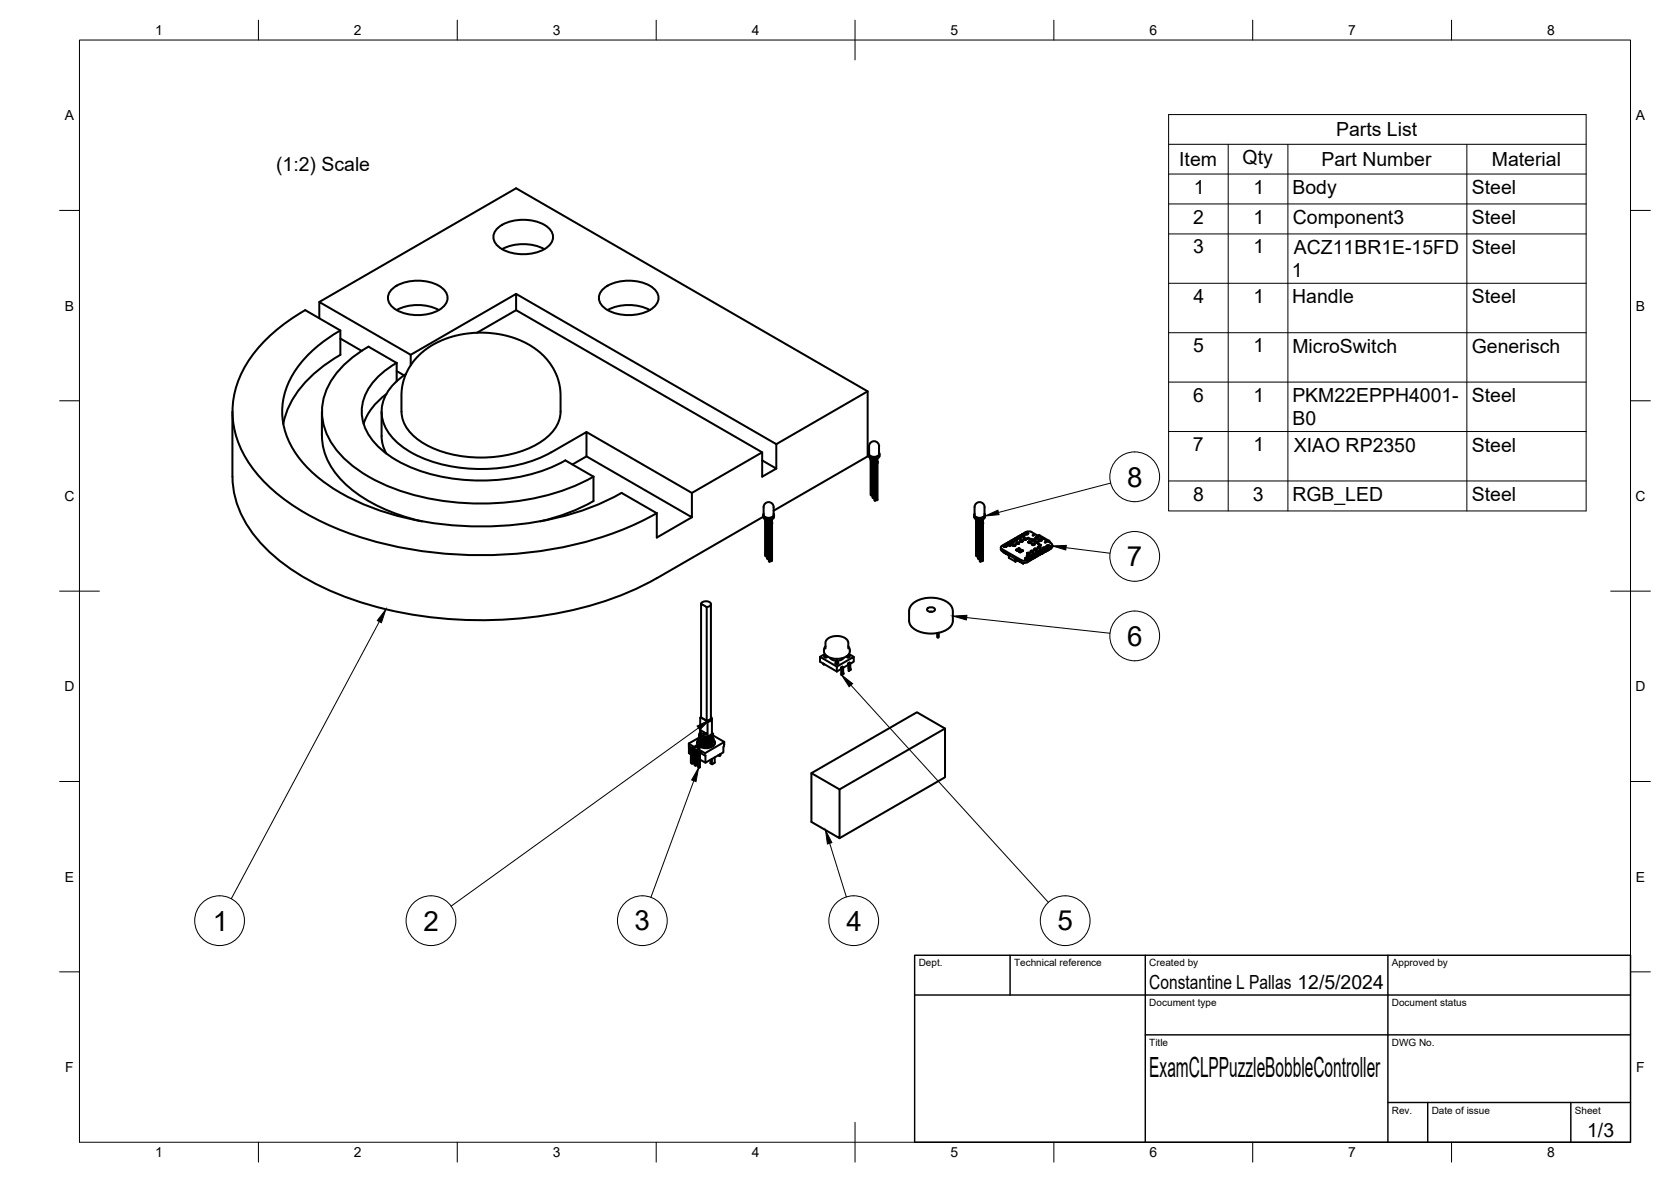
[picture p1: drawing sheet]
<svg xmlns="http://www.w3.org/2000/svg" width="420mm" height="297mm" viewBox="0 0 420 297" stroke-linecap="round" stroke-linejoin="round" font-family="sans-serif">
<!-- layer: Visible -->
<g fill="none" stroke="#000" stroke-width=".51">
<path d="M124.8 57.6a10.6 10.6 0 0 1 10.3-1.9 4.9 4.9 0 0 1 4 3.9 4.2 4.2 0 0 1-3.1 3.4 11.5 11.5 0 0 1-10.5-.9 2.92 2.92 0 0 1-.7-4.5zM80.3 75.9l49.5-28.6 88.4 51v16.4l-23.7 13.6M80.3 80v-4.1l23 13.3v2.6M98.3 72.9a10.6 10.6 0 0 1 10.3-1.9 4.9 4.9 0 0 1 3.9 3.9 4.2 4.2 0 0 1-3 3.4 11.5 11.5 0 0 1-10.6-.9 2.92 2.92 0 0 1-.6-4.5zM99.7 77.9a11.7 11.7 0 0 1 10.6 0M126.3 62.6a11.7 11.7 0 0 1 10.6 0M129.8 77.9v-4l-26.5 15.3M129.8 73.9l65.4 37.7v6.2M151.4 72.9a10.6 10.6 0 0 1 10.2-1.9 4.9 4.9 0 0 1 4 3.9 4.2 4.2 0 0 1-3.1 3.4 11.5 11.5 0 0 1-10.5-.9 2.92 2.92 0 0 1-.6-4.5zM152.8 77.9a11.7 11.7 0 0 1 10.6 0M85.6 89.2v-6.2l-8.8-5.1a37.8 37.8 0 0 0-16.3 16.4 22.2 22.2 0 0 0 2.5 22.7 47.5 47.5 0 0 0 20.2 15.2 101.1 101.1 0 0 0 57.5 5.5 79.8 79.8 0 0 0 24.4-8.8M85.6 85.1l5.4 3.1"/>
<path d="M85.6 83a30.3 30.3 0 0 0-13 13.1 18.1 18.1 0 0 0 3.3 19.9 43.8 43.8 0 0 0 20.4 12.5 81.6 81.6 0 0 0 54.9-2.1l5.1-2.6M85.6 89.2a29.4 29.4 0 0 0-13.7 14.7l-.7 2.6M97.2 99a15.4 15.4 0 0 0-5.8 7.5M99.7 91.2l-7-4.1a23.3 23.3 0 0 0-10.9 11.5 14.9 14.9 0 0 0 3.9 15.8 40.5 40.5 0 0 0 20.2 10.4 65.2 65.2 0 0 0 39.2-3l4.1-2M99.7 91.2v4.6M99.7 93.2l1.9 1.1M99.7 91.2a16.3 16.3 0 0 0-8.5 10.1 11.7 11.7 0 0 0 3.9 10.9 34.6 34.6 0 0 0 20.4 8.3 46 46 0 0 0 26.7-4.8M102.1 94a11.7 11.7 0 0 0-6.2 9.6 11.9 11.9 0 0 0 6.4 9.4 38.2 38.2 0 0 0 25.9 4.2 32 32 0 0 0 10.4-3.6M105.3 89.4l1.3-1.2 2.3-1.6 2.3-1.1 3.2-1.1 2.7-.5 3.3-.3 4.4 .3 2.7 .5 3.2 1.1 2.5 1.2 2.6 1.9 1.5 1.4 1.4 2 1.1 2 .9 2.6 .2 2.6a19 19 0 0 1-.4 6.6 13.7 13.7 0 0 1-8.4 7.2 31.7 31.7 0 0 1-25.3-1.4 10 10 0 0 1-5.8-8.2v-4.9l.4-2.7 1.4-3.2 1.1-1.7zM120 83.6l9.8-5.7 61.8 35.8v6.1l3.6-2-3.6-2.1M218.2 98.3l-23 13.3M58.4 103.4v16.4"/>
<path d="M58.5 119.8a25.5 25.5 0 0 0 8 17.7 61.1 61.1 0 0 0 27.5 14.8 103.1 103.1 0 0 0 61.5-2.5 67.8 67.8 0 0 0 9.6-4.5M80.9 103.4a26 26 0 0 0 .8 10.6 23.6 23.6 0 0 0 11.7 12.3 49.7 49.7 0 0 0 12.7 4.7M95.9 103.4l.1 6.8 .3 1.9 .9 1.9M138.6 113.7l8.9-5.1v6.1l-3.6 2M142.2 115.7l7 4.1v6.1a49 49 0 0 1-13.3 5.1M147.5 108.6l26.5 15.3v6.1l-26.5-15.3M191.6 113.7l-17.6 10.2M218.4 114.1v.5M218.5 113.8l-.1 .2a1.5 1.5 0 0 0 1.4 .9 1.5 1.5 0 0 0 1.3-.9l-.1-.2M218.9 115.2v9.2l.2 .1v-9.2M219 111.1a1.24 1.24 0 0 1 1.4-.1 1.24 1.24 0 0 1 .6 1.1v2a1.45 1.45 0 0 1-2.5 0l.1-2.4zM219.1 115.3h.1"/>
<path d="M219.2 115.3h-.1M219.3 115.6v8.8l-.2 .1M219.3 115.3l-.2 .3M219.4 115.3v9.8l.1 .1v-9.6l.3-.1M219.4 115.4l-.1 .1M219.5 115.4v.2l.2-.1M219.7 115.4l.1 .4-.2 .1M219.7 115.8v9.3l-.2 .1M219.8 116h.1M219.8 115.7v.3M219.8 115.4v.3M219.8 115.7h.1"/>
<path d="M220 115.4v.5l.2-.2M220 115.9v9.9l-.2-.1v-9.7M220.2 115.3v.8l-.2 .1M220.2 116.1v9.6l-.2 .1M220.2 116.3h.1M220.2 115.8l-.2 .1M220.3 116l-.1 .3M220.3 115.3v.7M220.3 116h-.1M220.5 115.3v.8l.1-.1M220.5 116.1v9.6l-.2-.1v-9.3M220.6 115.2l.1 1.1-.2 .1"/>
<path d="M220.6 116.4v9.2l-.1 .1M220.7 116l-.2 .1M221.1 114.1a1.37 1.37 0 0 1-.7 1.2 1.37 1.37 0 0 1-1.4-.1l-.6-.6M156.3 123.9l8.8 5.1v6.1l8.9-5.1M191.9 129.4v.5M192 127.5v1.9a1.45 1.45 0 0 0 2.5 0v-1.9M192 127.4a1.26 1.26 0 0 1 1.3-1.2 1.26 1.26 0 0 1 1.2 1.2M192 129.1l-.1 .2a1.5 1.5 0 0 0 1.4 .9 1.5 1.5 0 0 0 1.3-.9l-.1-.2M192.3 130.5h.1M192.4 130.5v9.2l.2 .1v-9.2M192.6 130.6h.1M192.7 130.6h-.1"/>
<path d="M192.7 130.9v8.8l-.1 .1M192.8 130.6l-.2 .4M192.8 130.7v9.7l.2 .1v-9.6M192.8 130.7v.1M193 130.7v.2l.2-.1-.1 .1M193.2 130.7l.1 .4M193.2 131.2v9.2l-.2 .1M193.3 131.1l-.2 .1M193.3 130.7v10.4l.2 .1v-10M193.3 131h.1M193.5 130.7v.5l.2-.2M193.7 130.7v.7l-.2 .1"/>
<path d="M193.7 131.4v9.7l-.2 .1M193.7 131.1l-.2 .1M193.8 130.6v10.3l.2 .1v-9.6M193.8 131.3h-.1M194 130.6v.8l.1-.1M194.1 130.5l.1 1.1-.2 .1M194.1 131.7v9.2l-.1 .1M194.2 131.3l-.2 .2M194.6 129.9a1.57 1.57 0 0 1-2.7 0l-26.8 15.4M194.6 129.4v.5M244.9 129.4v.5M244.9 129.9a1.57 1.57 0 0 0 2.8 0"/>
<path d="M245 127.5v1.9a1.45 1.45 0 0 0 2.6 0l-.1-1.9M245 127.4a1.26 1.26 0 0 1 1.3-1.2 1.26 1.26 0 0 1 1.3 1.2M245.1 129.1l-.2 .2a1.5 1.5 0 0 0 1.4 .9 1.5 1.5 0 0 0 1.4-.9l-.2-.2M245.4 130.8h.1M245.4 130.5v.3M245.6 130.6h.1M245.6 130.6v9.2l-.2-.1v-8.9M245.8 130.9v8.8l-.2 .1M245.8 130.6l-.1 .4M245.9 130.7v9.7l.2 .1v-9.6M245.9 130.7v.1M246.1 130.7v.2l.1-.1"/>
<path d="M246.2 130.7l.1 .4-.2 .1M246.2 131.2v9.2l-.1 .1M246.3 130.8l-.2 .1M246.3 130.7v10.4l.2 .1v-10M246.3 131h.1M246.5 130.7v.5l.2-.2-.1 .2M246.7 130.7v.7l-.1 .1M246.7 131.4v9.7l-.2 .1M246.8 131.6h.1M246.8 131.3v.3M246.8 130.6v.7M246.8 131.3h.1"/>
<path d="M247 130.6v.8l.2-.1M247 131.4v9.6l-.2-.1v-9.3M247.2 130.5v1.1l-.2 .1M247.2 131.7v9.2l-.2 .1M247.2 131.3l-.2 .2M247.7 129.4v.5M251.7 138.1l.2 .3M251.7 137.6v.5M251.9 138.5l5 2.8M251.9 138l5 2.8M252.4 136.9l-.4 .3M252.4 137.1l.1-.3 .5 .3"/>
<path d="M252.5 137.3h.1M252.6 137.2v.1M252.6 137.2h.2M252.8 137.2v.1h-.2M252.8 137.2v.2l-.2-.1M252.9 137.3h-.3M253 137.1l.1 .2-.3 .2-.9-.3-.2 .4 .2 .3M253 137.1l.1 .2M253 136.6h-.1M253.2 139.2l-1-.6 .9 .7M253.3 136.4l.6 .2M253.3 136.4v.2"/>
<path d="M253.3 136.4l-.2 .1M253.5 136.7h.3l-.3 .1zM253.7 139.5l-.6-.3 .6 .3v.6M253.9 136.6h.1M253.9 136.6l.1 .2-.3 .1-.8-.3-.4 .2 .5 .3M253.9 136.6l.1 .1M254 136.9l.3 .1-.5 .2 .2-.2M254.1 135.9l.2-.1 .5 .3M254.1 135.9v.1M254.2 135.9l-.4 .2M254.4 136.1l.3 .1-.3 .1zM254.6 137l.5-.2 .2 .3-.4 .1z"/>
<path d="M254.8 136.1l.1 .2-.3 .1-.8-.3-.4 .2 .5 .3M254.8 136.1l.1 .1M255.1 135.4l.6 .2M255.1 135.4v.1M255.1 135.4l-.4 .2M255.1 135.9l-.4-.3-.4 .2 .5 .3M255.3 135.6l.3 .1-.3 .1zM255.5 136.4l.5-.1 .3 .3-.5 .1zM255.7 135.6h.1M255.8 135.7l-.1-.1v.3h-.5M255.9 135l.2-.2 .5 .3M256 134.9l-.4 .2"/>
<path d="M256.1 137.8h.2M256.1 137.8l-.6 .4 .3 .2 .7-.4M256.2 135.1l.3 .1-.3 .1zM256.2 138.6l.2 .2M256.3 137.8l.2 .1M256.4 138.8h.2M256.4 135.9l.5-.1 .3 .2-.5 .2zM256.5 137.9v.1M256.6 135l.1 .3-.3 .1-.8-.3-.4 .2 .5 .3M256.6 135l.1 .2M256.6 134.5l-.1 .1M256.8 138.2l-.6 .4"/>
<path d="M256.8 138.2l.4 .2M256.9 134.3l-.3 .2M256.9 134.4l.6 .1M256.9 134.4v.1M257.1 134.6l.3 .1h-.3zM257.2 138.4l-.6 .4M257.2 138.3v.1M257.3 135.4l.5-.1 .3 .2-.5 .2zM257.5 134.5h.1M257.5 134.5l.1 .2-.3 .2-.8-.3-.4 .2 .5 .3M257.5 134.5l.1 .2M257.7 134l.2-.3 .5 .3-.5-.3 .4-.1 1.1 .1 4.9 2.8"/>
<path d="M257.8 133.8l-.4 .3M258 134.1l.3 .1h-.3zM258.2 135.3l.5-.1-.4 .3M258.2 135.3l.2 .1M258.2 139.1l.5-.2 .2 .3-.4 .1zM258.5 134.1l-.1-.1 .1 .2-.3 .2-.8-.3-.4 .2 .5 .2M258.5 136.3l.4-.3 .4 .3M258.5 136.2l.5-.1 .3 .2-.5 .2zM258.6 135.3l-.2 .1M258.6 139.6l-.2-.1-.3 .2 .5-.1M258.9 139.8h.3l-.3 .1zM259 135.4l.3 .1-.2 .1z"/>
<path d="M259.1 138.5l.5-.1 .3 .2-.5 .2zM259.2 139.7l.5 .3-.2 .1M259.3 139.7h-.6v.3M259.3 139.7l-.5-.1-.2 .2M259.4 136.8l.4-.2 .4 .2M259.4 135.8l.4-.3 .4 .3M259.4 135.7l.5-.2 .3 .3-.5 .2zM259.4 136.7l.5-.1 .3 .3-.5 .1zM259.7 134.5l.2 .1M259.8 139.3h.3l-.3 .1zM260 134.3h.2l-.4 .3M260 134.3l-.3 .2"/>
<path d="M260 134.4l-.1 .1M260 138l.5-.1 .3 .2-.5 .1zM260.1 134.4h-.1M260.1 139.2l.5 .3h-.2M260.1 139.2l-.6 .1 .6 .4-.4 .3-.5-.3M260.1 139.2l-.4-.1-.2 .2M260.2 139.7a.81 .81 0 0 1-.7 .9v-.5M260.2 139.7h-.1M260.3 135.2l.4-.2 .4 .2M260.3 136.3l.4-.3 .4 .3M260.3 135.2l.5-.2 .3 .3-.5 .1zM260.3 136.2l.5-.1 .3 .2-.5 .2z"/>
<path d="M260.4 138.8l.2-.2h.4l-.5 .1v.3M260.5 139.5l-.3 .2M260.5 139l.5 .2-.4 .3-.5-.3M260.7 138.7l.3 .1-.3 .1zM260.9 137.5l.5-.2 .3 .3-.5 .1zM260.9 134.6l.5-.1 2.5 1.5 .2 .4M261.1 136.6l.2 .1-.1 .1zM261.1 139.2v.4l-.7 .4v-.5M261.1 139.2h-.1M261.1 139.5h.3M261.2 135.8l.4-.3 .4 .3M261.2 135.7l.5-.2 .3 .3-.5 .2z"/>
<path d="M261.3 138.3l.2-.2h.4l-.6 .1 .6 .5-.4 .2-.5-.3 .5 .3-.2 .6M261.4 139l-.3 .1M261.6 137l-.1 .1M261.6 138.2l.3 .1-.3 .1zM261.6 137v.1M261.7 137l-.3 .2M261.7 137v-.1l-.5 .3h.2M262 138.6a.81 .81 0 0 1-.7 .9M262 138.6l-.1 .1M262 139h.3M262.2 138.5v.5M262.3 138.5l-.3 .1"/>
<path d="M262.4 138.9l-.2 .1M262.4 138.9h.1M262.5 137.7l.3 .1-.3 .1zM262.8 138.2l.1-.1v.5l-.5 .3M262.8 137.6l.5 .3-.2 .1M262.8 137.6l-.6 .1 .6 .5-.4 .2-.5-.3 .5 .3-.2 .1M262.8 137.6h-.4l-.2 .2M262.9 138.5h.2M263 136.1l-.3 .2M263.1 136.1h.1l-.4 .3-.1-.2M263.1 136.2l-.1 .1M263.1 137.3l.2-.2h.4l-.6 .1 .6 .5-.4 .2-.5-.3"/>
<path d="M263.1 136.2h.1M263.1 138l-.2 .1M263.1 138v.5M263.3 137.3h.3M263.3 137.3h.4M263.6 137.2l-.3 .1M263.6 137.2v.1M263.6 137.2l-.3 .1h.3M263.8 137.6a.81 .81 0 0 1-.7 .9M263.8 137.6l-.1 .1M263.8 138h.2M264.1 137.4l-.3 .2"/>
<path d="M264.3 137.3l-.6-.2 .5 .3-.2 .1v.5l.3-.2M264.3 136.5l.3 .4-.3 .4M264.6 136.9v.7l-.3 .2M176.3 151.7a1.52 1.52 0 0 1 2.5 .1 .98 .98 0 0 1-1.1 .7M176.3 151.7l1.4 .9v28.5l-1.4-.8zM178.8 151.8v28.6a1.02 1.02 0 0 1-1.1 .7M228.6 156a3.4 3.4 0 0 0 2.7 2.8 7.4 7.4 0 0 0 7.9-1.7l.4-1.1v-2.5l-.3-1.1-.8-.9-1-.6-2.5-.7-2.9 .2-1.4 .5-1.2 .8-.9 1.3v3M233.2 153l.9-.4a.73 .73 0 0 1 .9 .8l-.9 .4a.73 .73 0 0 1-.9-.8zM233.9 153.7h.4M236.1 159v1.1l-.2 .2-.3-.2v-1M253.7 140.1l1.6 1M255.2 140.4l.1 .7 .1-.6"/>
<path d="M255.3 140.4v.7M255.8 140.9l-.4 .2M256.6 141.2l-1-.6 .9 .6M257.2 141.4l.1 .2M257.2 141.6l-.6-.4 .7 .4M257.3 141.5v.1M257.3 141.5h.2h-.2M257.3 141.5h.1M257.4 141.5h-.1M257.7 140.4l.2-.2h.4l-.6 .1 .6 .5-.7 .2-.7-.2M258 140.3l.3 .1-.3 .1zM258.4 140.7v.5l-.2 .1-.6 .2-.7-.2"/>
<path d="M258.4 140.7l-.1 .1M258.4 141.1h.3M258.7 140.6l-.3 .1M258.7 140l.5 .3-.4 .2-.5-.3 .5 .3-.1 .1M259.2 140.3l.1-.1v.5l-.6 .4v-.5M259.3 140.5h.3M259.6 140.1l-.3 .1M260.2 140h.3M206.2 165.1l4.2 2.4M206.9 166.7l.3 .3M207.1 166.8l.1 .2 .1-.1M207.4 164.4l-1.2 .7v1.2l4.2 2.4"/>
<path d="M207.4 164.8l-.1 .1a.34 .34 0 0 0 .3 .4 .34 .34 0 0 0 .4-.4M207.6 162.4l-.4 .7a1.91 1.91 0 0 0 1.8 2.3 4.1 4.1 0 0 0 4.6-1.3l.1-1-.4-.7M207.6 163v-1.6l.3-.7 .9-.6 1.2-.3 1.8 .2 1.1 .7 .4 .7v1.6M207.7 164.7l-.3 .1v.1h.5M208.7 165.3a2.27 2.27 0 0 0 3.4 0M208.8 165.3v.1M210.2 166.4l-.1 .1a.32 .32 0 0 0 .4 .4 .32 .32 0 0 0 .1-.5M210.2 166.4l.5 .1-.5 .1zM210.3 165.6h.2M211.5 167.7l.3-.2 .2 .2 .1 1.6-.5 .4zM211.5 168.1l-1.1 .6M211.6 167.9v1.2"/>
<path d="M211.8 168.2v.4M211.9 168.1l-.1 .1M211.9 168.1l-.1 .5M212 168.9l-.4 .2 .2 .4M212 167.7l-.4 .2-.1-.2M212 165.3v.1M212.1 169.3l-.5 .4M213.2 164.7l.3 .1v.1h-.5M213.3 166.7l.1 .2 .2 1.5-.2 .2zM213.3 166.7l.3-.2 .2 .2-.4 .2M213.3 167.1l-1.3 .7M213.4 168.1l.4-.2 .1 .3"/>
<path d="M213.5 164.4l1.2 .7M213.5 164.8l.1 .1a.34 .34 0 0 1-.3 .4 .34 .34 0 0 1-.4-.4M213.6 168.4l.3-.2-.5 .4M213.7 167.1h-.1M213.7 167.1l-.1 .4v-.4M213.8 166.8l.9-.5v-1.2l-4.3 2.4v1.2M213.8 166.7v1.2M173.2 186.9v.6M173.2 187.5v1.8l.5 .3M173.2 187.5l.7 .4M174.2 187.8l-.5 .5M174.2 191.8l-.2 .1"/>
<path d="M174.2 189.9l.4 .2M174.3 191.7l-.1 .1M174.4 188.2l.4 .2M174.5 188l-.4 .5-.1 3.4-.3-.3v-3.3M174.5 188.2l-.2 .2-.1 3.3M174.9 187.5l.3-.2 .7 .4M175 188.3l-.4 .5v3.3l.2 .3 .2-.1-.1-3.3 .5-.5M175.1 192.3l-.2 .1M175.1 190.4l.4 .2M175.2 188.8l-.1 3.5M175.3 186.5a1.53 1.53 0 0 0 1.6 1.5h.6a1.89 1.89 0 0 0 2.3-1.5M175.3 188.8l.4 .1"/>
<path d="M175.4 188.7l-.2 .1M175.5 189.3v3.3M175.6 187.9l.3-.2v.4l-.3 .2M175.8 184.9l.1 .4 .3 .4 1.4 .3 1.3-.5 .3-.8 2.9 1.7M175.8 185.4l-2.6 1.5 1.7 1v-.4l.7 .4v.4l1.7 .9 4.8-2.8M175.8 184.7v.1M175.8 185v.1M175.8 185.4h.1M175.8 185.6v.1M175.8 185.7a.96 .96 0 0 0-.5 1 .96 .96 0 0 0 .7 .8 2.99 2.99 0 0 0 3.7-.7l-.1-.8-.4-.3-.2 .7-1.3 .5-1.4-.3-.4-.4-.1-.4M175.9 188.8l-.4 .5M175.9 186.9l1 .6"/>
<path d="M176 192.8l-.2 .1M176 184.1l-.1 .2 .1 .5 1 .5M176 190.9l1.4 .8M176.1 180.4l.2-.1 1.4 .8 .2 .4v3l-1.8-1zM176.1 183.5a1.27 1.27 0 0 0 1.8 1M176.1 184.9l.4 .4 .8 .1 1.4-.3M176.2 186.3h.1M176.2 185.9v.1M176.3 189l-.5 .6v3.3l-.3-.3M176.3 189.2l-.3 .2v3.4M176.3 180.1l-.2 .3M176.4 186.1l.8 .2 1.3-.2"/>
<path d="M176.4 185.5l.8 .2 1.3-.2M176.6 186.7v.1M176.6 185.5h.1M176.6 186.4v.1M178.2 185.3h.1M178.3 186.7v.1M178.3 185.5h.1M178.3 186.4h.1M178.3 186.1h.1M178.5 187l-.8 .2-1.3-.2M178.5 186.7l-.8 .3-1.3-.3M178.5 186.4l-1 .3-1.1-.3"/>
<path d="M178.5 185.8l-.9 .2-1.2-.2M178.6 190.9l.1 .9M178.7 185.1l-.6 .2h-1.1M178.7 191.8l.3 .3M178.8 186.8h.1M178.8 180.1a.81 .81 0 0 1 0 1 .81 .81 0 0 1-.9 .3M178.8 186.5h.1M179 184.1l.2 .4-.1 .5-.5 .4-.9 .2h-.8l-.8-.3-.3-.4 .1-.5M179 184.1v.6l-.3 .4M179 180.6v3.6a1.73 1.73 0 0 1-3 0v-.5M179 190.7v1.3l.6-.3M179.2 186.3l-.2 .7-1.3 .5-1.3-.2-.5-.4-.1-.4"/>
<path d="M179.2 185v.5l-.4 .4-1.1 .4-1.4-.3-.4-.4-.1-.4M179.2 185.4l-.3 .7-1.3 .5-1.4-.3-.3-.3-.1-.5M179.2 186v.4l-.3 .4-1.4 .4-1.3-.3-.3-.4-.1-.4M179.2 186.4l-.1 .5-.5 .4-.8 .2h-.9M179.2 186.1l-.1 .4-.5 .5-1.1 .2-1.2-.2-.5-.7M179.2 185.9l-.4 .6-1.1 .4-1.3-.2-.5-.4-.1-.3M179.2 185.5l-.3 .7-1.3 .4-1.2-.2-.5-.3-.1-.4M179.2 185.3l-.4 .6-1.1 .4-1.3-.2-.5-.4-.1-.3M179.2 184.9l-.3 .7-1.3 .4-1.3-.2-.5-.7M179.2 184.6l-.4 .7-1.1 .4-1.3-.2-.5-.3-.1-.4M179.2 186.1h.1M179.7 190.3l-.1 1.4"/>
<path d="M180.7 189.8l.1 .2 .2-.1M181 189.6v.3M181.1 189.9l-.2 .1M181.1 189.5v.4M182.1 186.5l-.2 2.6-4.5 2.6v-1.9l-1.2-.5M204 194.3l7.1 4.1M237.6 183.1l-26.5 15.3v12.2l-7.1-4v-12.3l26.5-15.3 7.1 4.1v12.2l-26.5 15.3"/>
</g>
<g fill="#000">
<circle cx="218.9" cy="115.2" r=".25"/>
<circle cx="192.4" cy="130.5" r=".25"/>
<circle cx="245.4" cy="130.5" r=".25"/>
<circle cx="252.5" cy="137.3" r=".25"/>
<circle cx="252.5" cy="136.8" r=".25"/>
<circle cx="252.6" cy="137.2" r=".25"/>
<circle cx="252.6" cy="137.3" r=".25"/>
<circle cx="252.6" cy="137.4" r=".25"/>
<circle cx="252.8" cy="137.4" r=".25"/>
<circle cx="252.8" cy="137.2" r=".25"/>
<circle cx="252.8" cy="137.3" r=".25"/>
<circle cx="252.9" cy="137.3" r=".25"/>
<circle cx="253" cy="137.1" r=".25"/>
<circle cx="253.4" cy="136.3" r=".25"/>
<circle cx="254.3" cy="135.8" r=".25"/>
<circle cx="254.8" cy="136.1" r=".25"/>
<circle cx="255.2" cy="135.3" r=".25"/>
<circle cx="256.1" cy="134.8" r=".25"/>
<circle cx="256.6" cy="135.1" r=".25"/>
<circle cx="257" cy="134.3" r=".25"/>
<circle cx="257.9" cy="133.7" r=".25"/>
<circle cx="258.4" cy="134" r=".25"/>
<circle cx="259.2" cy="139.7" r=".25"/>
<circle cx="259.7" cy="140" r=".25"/>
<circle cx="260.1" cy="139.7" r=".25"/>
<circle cx="260.1" cy="139.2" r=".25"/>
<circle cx="260.6" cy="139.5" r=".25"/>
<circle cx="261" cy="139.2" r=".25"/>
<circle cx="261" cy="138.6" r=".25"/>
<circle cx="261.5" cy="138.9" r=".25"/>
<circle cx="261.9" cy="139.2" r=".25"/>
<circle cx="261.9" cy="138.7" r=".25"/>
<circle cx="261.9" cy="138.1" r=".25"/>
<circle cx="262.4" cy="138.4" r=".25"/>
<circle cx="262.8" cy="138.2" r=".25"/>
<circle cx="262.8" cy="138.7" r=".25"/>
<circle cx="262.8" cy="137.6" r=".25"/>
<circle cx="263.3" cy="137.3" r=".25"/>
<circle cx="263.3" cy="137.9" r=".25"/>
<circle cx="263.3" cy="138.4" r=".25"/>
<circle cx="263.3" cy="137.2" r=".25"/>
<circle cx="263.4" cy="137.4" r=".25"/>
<circle cx="263.5" cy="137.4" r=".25"/>
<circle cx="263.6" cy="137.3" r=".25"/>
<circle cx="263.6" cy="137.2" r=".25"/>
<circle cx="263.7" cy="138.2" r=".25"/>
<circle cx="263.7" cy="137.7" r=".25"/>
<circle cx="263.7" cy="137.3" r=".25"/>
<circle cx="263.7" cy="137.1" r=".25"/>
<circle cx="264.2" cy="137.4" r=".25"/>
<circle cx="258.3" cy="140.8" r=".25"/>
<circle cx="258.3" cy="140.2" r=".25"/>
<circle cx="258.8" cy="140.5" r=".25"/>
<circle cx="259.2" cy="140.3" r=".25"/>
<circle cx="175.8" cy="184.9" r=".25"/>
<circle cx="175.8" cy="186.5" r=".25"/>
<circle cx="176.2" cy="186.6" r=".25"/>
<circle cx="176.3" cy="185.1" r=".25"/>
<circle cx="176.4" cy="185.2" r=".25"/>
<circle cx="176.5" cy="185.8" r=".25"/>
<circle cx="176.5" cy="185.9" r=".25"/>
<circle cx="176.6" cy="186.1" r=".25"/>
<circle cx="176.7" cy="185.3" r=".25"/>
<circle cx="177.2" cy="185.4" r=".25"/>
<circle cx="178.4" cy="185.2" r=".25"/>
<circle cx="178.4" cy="185.5" r=".25"/>
<circle cx="178.8" cy="186.2" r=".25"/>
<circle cx="178.8" cy="185.9" r=".25"/>
<circle cx="178.8" cy="185.6" r=".25"/>
<circle cx="178.9" cy="184.9" r=".25"/>
<circle cx="179" cy="184.8" r=".25"/>
<circle cx="179" cy="184.7" r=".25"/>
<circle cx="179.1" cy="184.5" r=".25"/>
<circle cx="179.2" cy="185" r=".25"/>
<circle cx="179.2" cy="186.3" r=".25"/>
<circle cx="179.2" cy="185.6" r=".25"/>
<circle cx="179.2" cy="186.4" r=".25"/>
</g>
<!-- layer: BORDER -->
<g fill="none" stroke="#000" stroke-width=".25">
<path d="M20 10.1h390v276.9h-390zM65 5.1v5M115 5.1v5M165 5.1v5M215 5.1v10M265 5.1v5M315 5.1v5M365 5.1v5M15 52.9h5M410 52.9h5M15 100.7h5M410 100.7h5"/>
<path d="M15 148.6h10M405 148.6h10M15 196.4h5M410 196.4h5M15 244.2h5M410 244.2h5M65 287v5M115 287v5M165 287v5M215 282.1v9.9M265 287v5M315 287v5"/>
<path d="M365 287v5"/>
</g>
<!-- layer: TITLEBLOCK -->
<path d="M230 240.1h180v46.9h-180zM230 250h180M254 240.1v9.9M288 240.1v46.9M349 240.1v46.9M288 260.1h122M349 277.1h61M359 277.1v9.9M395 277.1v9.9" fill="none" stroke="#000" stroke-width=".36"/>
<!-- layer: Parts Lists -->
<g fill="none" stroke="#000" stroke-width=".25">
<path d="M293.8 28.8h105v99.6h-105zM293.8 36.3h105M308.8 36.3v92.1M323.8 36.3v92.1M368.8 36.3v92.1M293.8 43.7h105M293.8 51.3h105M293.8 58.8h105M293.8 71.2h105M293.8 83.6h105M293.8 96h105M293.8 108.4h105"/>
<path d="M293.8 120.9h105"/>
</g>
<!-- layer: Balloons -->
<g fill="none" stroke="#000" stroke-width=".25">
<circle cx="285.3" cy="119.8" r="6.3"/>
<circle cx="285.3" cy="139.8" r="6.3"/>
<circle cx="285.3" cy="159.8" r="6.3"/>
<circle cx="55.2" cy="231.4" r="6.3"/>
<circle cx="108.4" cy="231.4" r="6.3"/>
<circle cx="161.5" cy="231.4" r="6.3"/>
<circle cx="214.7" cy="231.4" r="6.3"/>
<circle cx="267.8" cy="231.4" r="6.3"/>
</g>
<!-- layer: 0 -->
<path d="M247.7 129.7l3.2-1.5 .3 1.1zM264.6 137.2l3.5-.1-.1 1.1zM97 153.1l-1.1 3.4-1-.6zM239.6 154.8l3.5-.2-.1 1.2zM211.6 169.6l2.8 2.2-.9 .8zM175.7 192.9l-.7 3.5-1.1-.4zM175.3 182.5l3.2-1.6-2.5 2.5zM207.6 208.6l1.6 3.2-1.2 .3z" fill="#000" stroke="#000" stroke-width=".25"/>
<path d="M268 137.6l11.1 1.4M279.3 121.4l-28.2 7.4M95.4 156.2l-37.3 69.7M243.1 155.2l36 3.9M214 172.2l49.6 54.6M174.5 196.2l-10.8 29.3M175.6 182.9l-62.2 44.8M208.6 211.9l4.2 13.5" fill="none" stroke="#000" stroke-width=".25"/>
<g font-size="7">
<text x="283.4" y="122.3">8</text>
<text x="283.4" y="142.3">7</text>
<text x="283.4" y="162.3">6</text>
<text x="53.5" y="233.9">1</text>
<text x="106.5" y="233.9">2</text>
<text x="159.6" y="233.8">3</text>
<text x="212.9" y="233.9">4</text>
<text x="265.9" y="233.8">5</text>
<text x="289" y="270.6">ExamCLPPuzzleBobbleController</text>
</g>
<g font-size="4.9">
<text x="336" y="34.3">Parts List</text>
<text x="296.5" y="41.7">Item</text>
<text x="312.4" y="41.3">Qty</text>
<text x="332.3" y="41.7">Part Number</text>
<text x="375.1" y="41.7">Material</text>
<text x="69.4" y="42.9">(1:2) Scale</text>
<text x="300.1" y="48.6">1</text>
<text x="315.2" y="48.6">1</text>
<text x="325" y="48.7">Body</text>
<text x="370.1" y="48.8">Steel</text>
<text x="300" y="56.2">2</text>
<text x="315.2" y="56.2">1</text>
<text x="325.1" y="56.3">Component3</text>
<text x="370.1" y="56.3">Steel</text>
<text x="300" y="63.7">3</text>
<text x="315.2" y="63.7">1</text>
<text x="325.3" y="63.8">ACZ11BR1E-15FD</text>
<text x="370.1" y="63.8">Steel</text>
<text x="324.8" y="69.7">1</text>
<text x="300.1" y="76.1">4</text>
<text x="315.2" y="76.1">1</text>
<text x="324.9" y="76.2">Handle</text>
<text x="370.1" y="76.2">Steel</text>
<text x="300" y="88.5">5</text>
<text x="315.2" y="88.5">1</text>
<text x="325" y="88.7">MicroSwitch</text>
<text x="370.1" y="88.7">Generisch</text>
<text x="300" y="101">6</text>
<text x="315.2" y="101">1</text>
<text x="325" y="101">PKM22EPPH4001-</text>
<text x="370.1" y="101.1">Steel</text>
<text x="325" y="106.9">B0</text>
<text x="300" y="113.4">7</text>
<text x="315.2" y="113.4">1</text>
<text x="325.3" y="113.5">XIAO RP2350</text>
<text x="370.1" y="113.5">Steel</text>
<text x="300" y="125.8">8</text>
<text x="315" y="125.8">3</text>
<text x="325" y="125.9">RGB_LED</text>
<text x="370.1" y="125.9">Steel</text>
<text x="289" y="248.5">Constantine L Pallas 12/5/2024</text>
<text x="399.1" y="285.7">1/3</text>
</g>
<g font-size="3.5">
<text x="39" y="8.8">1</text>
<text x="89" y="8.8">2</text>
<text x="139" y="8.8">3</text>
<text x="189" y="8.8">4</text>
<text x="239" y="8.8">5</text>
<text x="289" y="8.8">6</text>
<text x="339" y="8.8">7</text>
<text x="389" y="8.8">8</text>
<text x="16.3" y="30.2">A</text>
<text x="411.3" y="30.2">A</text>
<text x="16.3" y="78">B</text>
<text x="411.3" y="78">B</text>
<text x="16.2" y="125.9">C</text>
<text x="411.2" y="125.9">C</text>
<text x="16.2" y="173.7">D</text>
<text x="411.2" y="173.7">D</text>
<text x="16.3" y="221.6">E</text>
<text x="411.3" y="221.6">E</text>
<text x="16.4" y="269.4">F</text>
<text x="411.4" y="269.4">F</text>
<text x="39" y="290.8">1</text>
<text x="89" y="290.8">2</text>
<text x="139" y="290.8">3</text>
<text x="189" y="290.8">4</text>
<text x="239" y="290.8">5</text>
<text x="289" y="290.8">6</text>
<text x="339" y="290.8">7</text>
<text x="389" y="290.8">8</text>
</g>
<g font-size="2.5">
<text x="231" y="242.9">Dept.</text>
<text x="255" y="242.9">Technical reference</text>
<text x="289" y="242.9">Created by</text>
<text x="350" y="242.9">Approved by</text>
<text x="289" y="252.8">Document type</text>
<text x="350" y="252.8">Document status</text>
<text x="289" y="262.9">Title</text>
<text x="350" y="262.9">DWG No.</text>
<text x="350" y="279.9">Rev.</text>
<text x="360" y="279.9">Date of issue</text>
<text x="396" y="279.9">Sheet</text>
</g>
</svg>
